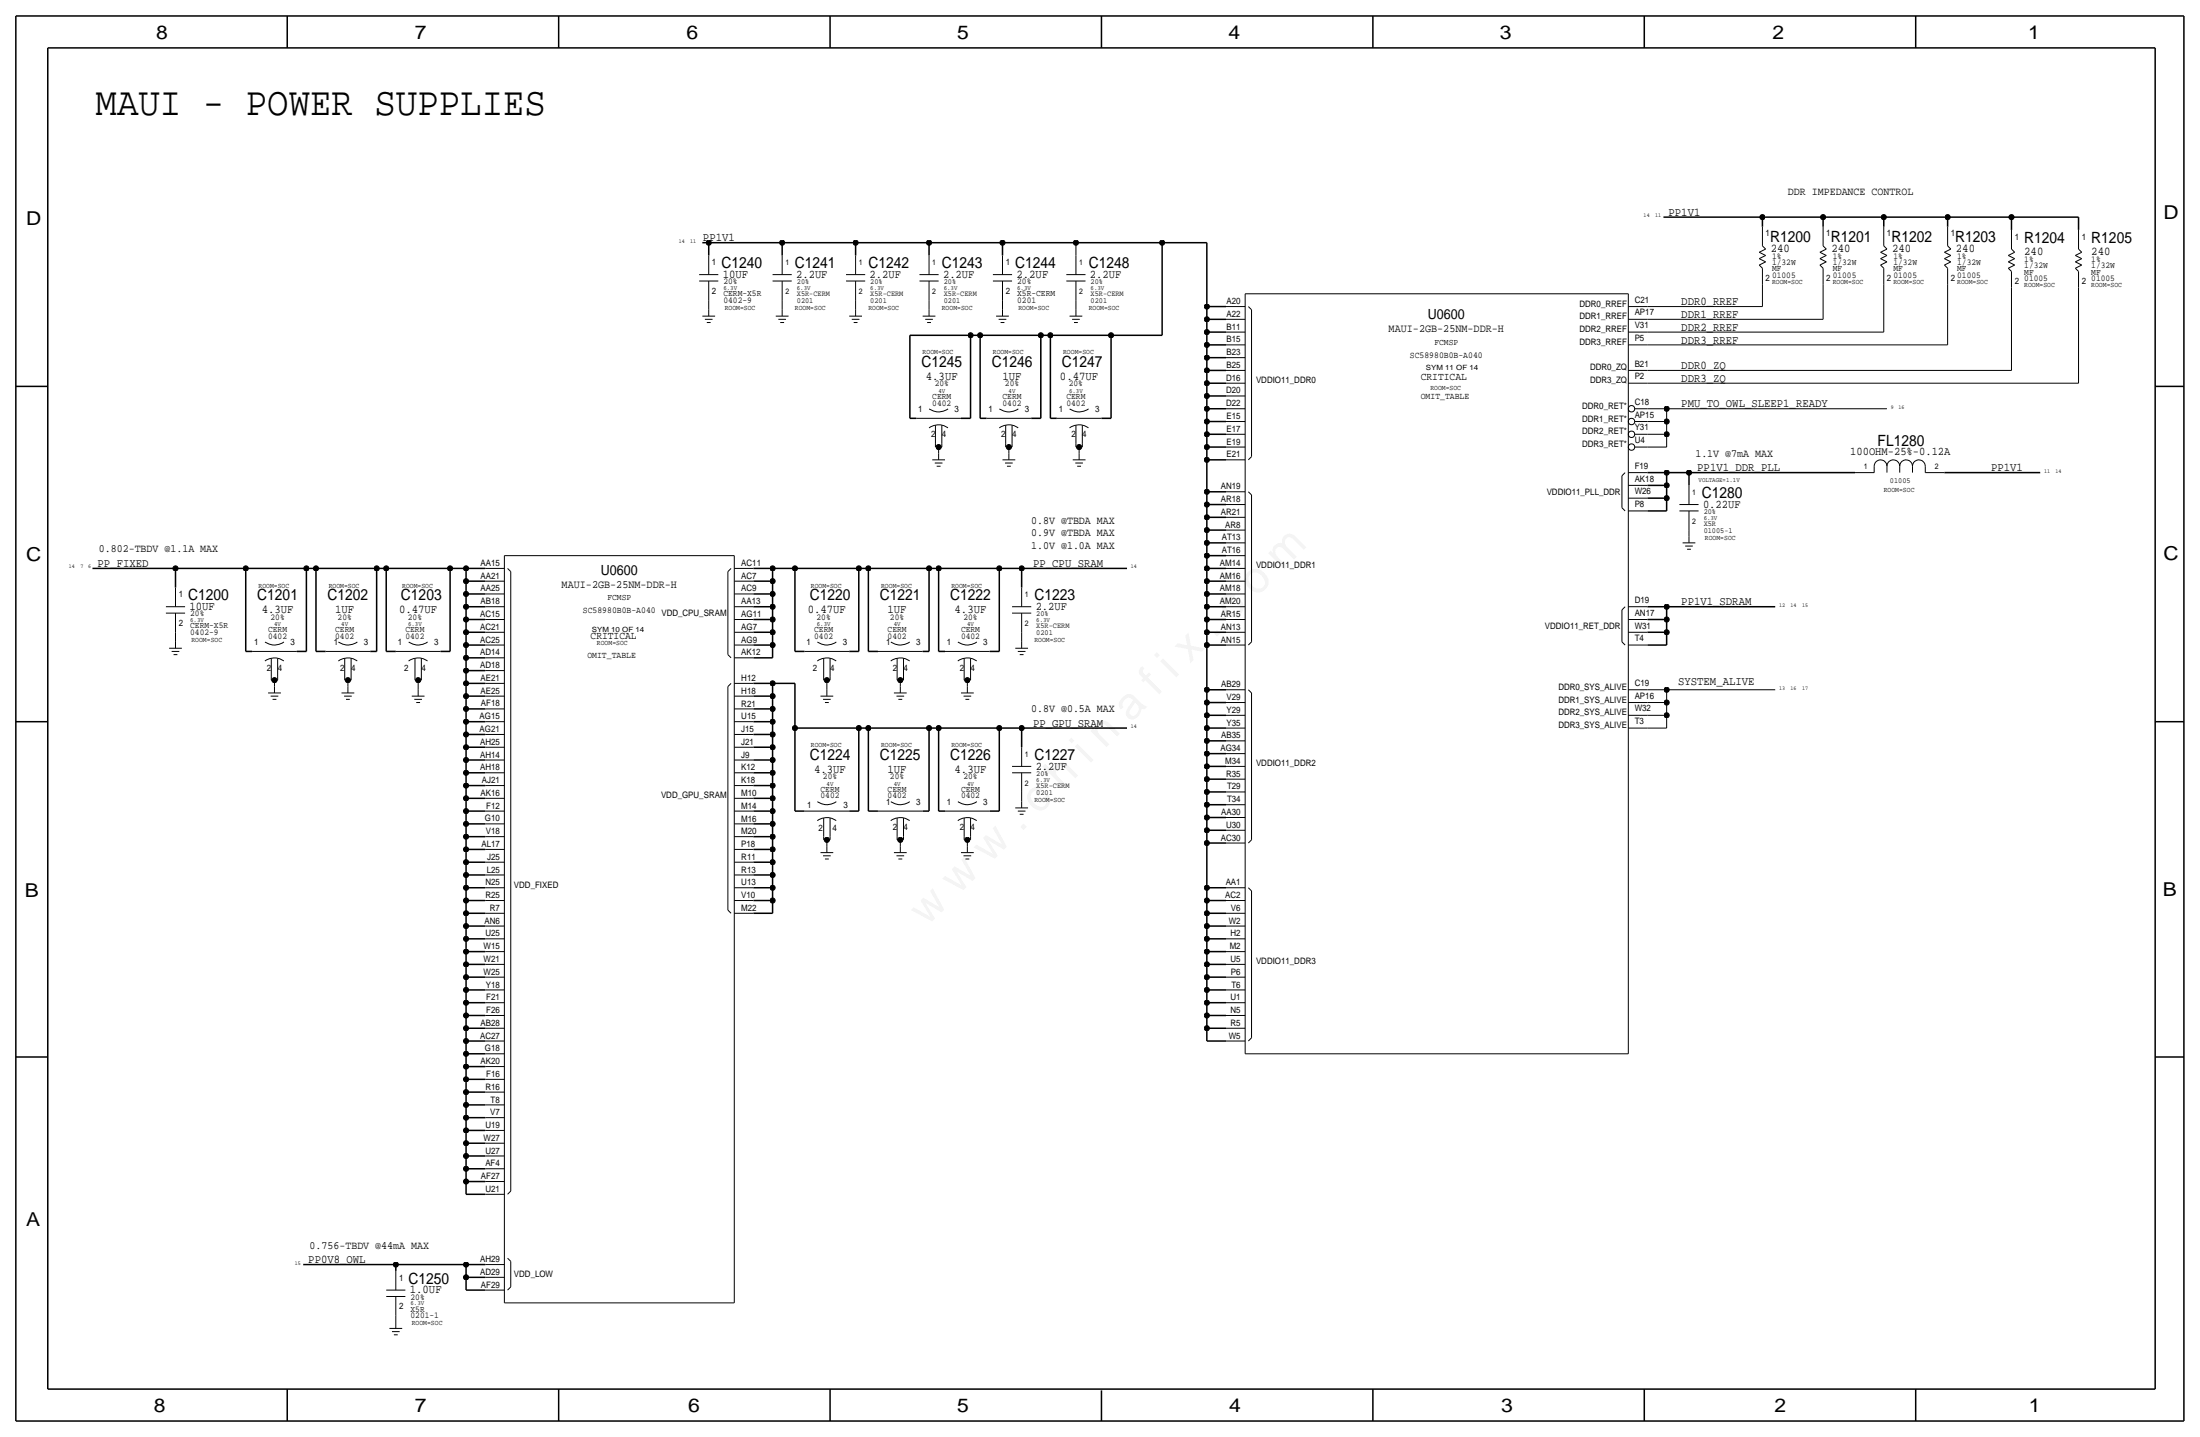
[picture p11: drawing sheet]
<svg xmlns="http://www.w3.org/2000/svg" width="875mm" height="572mm" viewBox="0 0 875 572" stroke-linecap="round" stroke-linejoin="round" font-family="sans-serif">
<g fill="none" stroke="#000" stroke-width=".4">
<path d="M427.9 96.5v5.1zM701 97.8l1.3 1.3zM701 90.2v7.6zM725.1 90.2v7.6zM725.1 97.8l1.3 1.3zM749.3 97.8l1.2 1.3zM749.3 90.2v7.6zM774.7 97.8l1.2 1.3zM774.7 90.2v7.6zM800.1 99.1l1.2 1.2zM800.1 91.4v7.7zM826.7 91.4v7.7z"/>
<path d="M826.7 99.1l1.3 1.2zM278.1 109.2h7.6zM278.1 111.8h7.6zM281.9 119.4v3.8zM281.9 101.6v7.6zM281.9 111.8v7.6zM307.3 111.8h7.6zM307.3 109.2h7.6zM311.1 119.4v3.8zM311.1 101.6v7.6zM311.1 111.8v7.6zM336.5 111.8h7.6z"/>
<path d="M336.5 109.2h7.6zM340.3 119.4v3.8zM340.3 101.6v7.6zM340.3 111.8v7.6zM365.7 111.8h7.6zM365.7 109.2h7.6zM369.5 119.4v3.8zM369.5 101.6v7.6zM369.5 111.8v7.6zM394.9 109.2h7.6zM394.9 111.8h7.6zM398.7 119.4v3.8z"/>
<path d="M398.7 101.6v7.6zM398.7 111.8v7.6zM424.1 111.8h7.7zM424.1 109.2h7.7zM427.9 119.4v3.8zM427.9 101.6v7.6zM427.9 111.8v7.6zM495.3 116.8h152.4zM495.3 116.8v302.3zM647.7 116.8v302.3zM699.7 105.4l1.3 1.3zM699.7 102.9l2.6 1.2z"/>
<path d="M699.7 100.3l2.6 1.3zM699.7 100.3l2.6-1.2zM699.7 105.4l2.6-1.3zM699.7 102.9l2.6-1.3zM701 113v8.9zM701 106.7v6.3zM723.9 100.3l2.5-1.2zM723.9 105.4l2.5-1.3zM723.9 102.9l2.5-1.3zM723.9 105.4l1.2 1.3zM723.9 102.9l2.5 1.2zM723.9 100.3l2.5 1.3z"/>
<path d="M725.1 113v14zM725.1 106.7v6.3zM748 100.3l2.5-1.2zM748 105.4l2.5-1.3zM748 102.9l2.5-1.3zM748 105.4l1.3 1.3zM748 102.9l2.5 1.2zM748 100.3l2.5 1.3zM749.3 113v19.1zM749.3 106.7v6.3zM773.4 100.3l2.5-1.2zM773.4 105.4l2.5-1.3z"/>
<path d="M773.4 102.9l2.5-1.3zM773.4 105.4l1.3 1.3zM773.4 102.9l2.5 1.2zM773.4 100.3l2.5 1.3zM774.7 113v24.2zM774.7 106.7v6.3zM798.8 101.6l2.5-1.3zM798.8 106.7l2.5-1.3zM798.8 104.1l2.5-1.2zM798.8 106.7l1.3 1.3zM798.8 104.1l2.5 1.3zM798.8 101.6l2.5 1.3z"/>
<path d="M800.1 114.3v33zM800.1 108v6.3zM825.5 101.6l2.5-1.3zM825.5 106.7l2.5-1.3zM825.5 104.1l2.5-1.2zM825.5 106.7l1.2 1.3zM825.5 104.1l2.5 1.3zM825.5 101.6l2.5 1.3zM826.7 114.3v38.1zM826.7 108v6.3zM279.3 125.7h5.1zM280.4 127h3z"/>
<path d="M281.1 128.3h1.6zM281.9 123.2v2.5zM308.6 125.7h5zM309.6 127h3zM310.3 128.3h1.6zM311.1 123.2v2.5zM337.8 125.7h5zM338.8 127h3zM339.5 128.3h1.6zM340.3 123.2v2.5zM367 125.7h5.1zM368 127h3z"/>
<path d="M368.8 128.3h1.5zM369.5 123.2v2.5zM396.2 125.7h5.1zM397.2 127h3.1zM398 128.3h1.5zM398.7 123.2v2.5zM425.4 125.7h5.1zM426.4 127h3.1zM427.2 128.3h1.5zM427.9 123.2v2.5zM487.6 137.2h7.7zM487.6 132.1h7.7z"/>
<path d="M487.6 121.9h7.7zM487.6 127h7.7zM496.5 121.9l1.3 1.3zM497.8 123.2v58.4zM647.7 121.9h7.6zM647.7 137.2h7.6zM647.7 132.1h7.6zM647.7 127h7.6zM655.3 121.9h45.7zM655.3 127h69.8zM655.3 132.1h94zM655.3 137.2h119.4z"/>
<path d="M487.6 157.5h7.7zM487.6 147.3h7.7zM487.6 142.2h7.7zM487.6 152.4h7.7zM647.7 147.3h7.6zM647.7 152.4h7.6zM655.3 152.4h171.4zM655.3 147.3h144.8zM364.4 166.4h17.8zM369.5 170.2a6.4 6.4 0 0 1 7.5 0M369.6 162.6l.1 .1a6.4 6.4 0 0 0 7.4-.1M372.1 176.5v1.3z"/>
<path d="M372.1 177.8h1.2zM372.1 169.2v7.3zM373.3 177.8h1.3zM373.3 177.8v2.5zM374.6 176.5v1.3zM374.6 169.2v7.3zM392.4 166.4h17.8zM397.5 170.2a6.4 6.4 0 0 1 7.5 0M397.5 162.6l.1 .1a6.4 6.4 0 0 0 7.4-.1M400 177.8h1.3zM400 176.5v1.3zM400 169.2v7.3z"/>
<path d="M401.3 177.8h1.2zM401.3 177.8v2.5zM402.5 176.5v1.3zM402.5 169.2v7.3zM420.3 166.4h17.8zM425.4 170.2a6.4 6.4 0 0 1 7.5 0M425.4 162.6l.2 .1a6.4 6.4 0 0 0 7.4-.1M427.9 176.5v1.3zM427.9 177.8h1.3zM427.9 169.2v7.3zM429.2 177.8h1.3zM429.2 177.8v2.5z"/>
<path d="M430.5 176.5v1.3zM430.5 169.2v7.3zM487.6 167.6h7.7zM487.6 162.6h7.7zM487.6 177.8h7.7zM487.6 172.7h7.7zM650.2 177.8h5.1zM650.2 172.7h5.1zM650.2 167.6h5.1zM650.2 162.6h5.1zM655.3 162.6h7.6zM655.3 167.6h7.6z"/>
<path d="M655.3 172.7h7.6zM655.3 177.8h7.6zM662.9 162.6h87.6zM662.9 162.6v5zM662.9 167.6v5.1zM662.9 172.7v5.1zM370.8 182.9h5.1zM371.8 184.2h3.1zM372.6 185.4h1.5zM373.3 180.3v2.6zM398.7 182.9h5.1zM399.7 184.2h3.1z"/>
<path d="M400.5 185.4h1.5zM401.3 180.3v2.6zM426.7 182.9h5.1zM427.7 184.2h3zM428.4 185.4h1.6zM429.2 180.3v2.6zM487.6 195.6h7.7zM487.6 182.9h7.7zM496.5 195.6l1.3 1.3zM497.8 196.9v58.4zM497.8 181.6l-1.3 1.3zM645.1 189.2v12.7z"/>
<path d="M646.4 188l-1.3 1.2zM647.7 198.1h7.6zM647.7 188h7.6zM647.7 193h7.6zM671.8 193v7.7zM737.8 188h7.6zM745.4 185.4a2.54 2.54 0 0 1 2.6-2.5 2.54 2.54 0 0 1 2.5 2.5 2.54 2.54 0 0 1 2.6-2.5 2.54 2.54 0 0 1 2.5 2.5 2.54 2.54 0 0 1 2.5-2.5 2.54 2.54 0 0 1 2.6 2.5 2.54 2.54 0 0 1 2.5-2.5 2.54 2.54 0 0 1 2.6 2.5M745.4 185.4v2.6zM750.5 185.4v2.6zM755.6 185.4v2.6zM760.7 185.4v2.6zM765.8 185.4v2.6z"/>
<path d="M765.8 188h7.6zM487.6 200.7h7.7zM645.1 201.9l1.3 1.3zM647.7 203.2h7.6zM668 200.7h7.6zM668 203.2h7.6zM669.2 215.9h5.1zM670.3 217.2h3zM671 218.4h1.5zM671.8 210.8v2.6zM671.8 213.4v2.5zM671.8 203.2v7.6z"/>
<path d="M69.8 233.7v7.6zM193 226.1h7.6zM193 231.1h7.6zM193 236.2h7.6zM200.6 221h91.4zM200.6 221v297.2zM201.9 226.1l1.2 1.2zM203.1 227.3v246.4zM289.5 227.3v33.1zM290.8 226.1l-1.3 1.2zM292 236.2h7.7zM292 226.1h7.7z"/>
<path d="M292 231.1h7.7zM292 221v297.2zM66 241.3h7.6zM66 243.8h7.6zM67.3 257.8h5zM68.3 259.1h3zM69.8 251.5v3.8zM69.8 255.3v2.5zM69.8 243.8v7.7zM100.3 259.1h17.8zM105.4 255.3l.1 .1a6.4 6.4 0 0 0 7.4-.1M129.5 259.1h17.8z"/>
<path d="M134.6 255.3l.1 .1a6.4 6.4 0 0 0 7.4-.1M157.4 259.1h17.8zM162.6 255.3l.1 .1a6.4 6.4 0 0 0 7.4-.1M193 241.3h7.6zM193 246.4h7.6zM193 251.5h7.6zM193 256.5h7.6zM292 251.5h7.7zM292 256.5h7.7zM292 246.4h7.7zM292 241.3h7.7zM320 259.1h17.8z"/>
<path d="M325.1 255.3l.1 .1a6.4 6.4 0 0 0 7.4-.1M349.2 259.1h17.8zM354.3 255.3l.1 .1a6.4 6.4 0 0 0 7.4-.1M645.1 242.6l1.3-1.3zM645.1 255.3l1.3 1.2zM645.1 242.6v12.7zM647.7 241.3h7.6zM647.7 256.5h7.6zM647.7 246.4h7.6zM647.7 251.5h7.6zM69 260.4h1.6zM105.4 262.9a6.4 6.4 0 0 1 7.5 0"/>
<path d="M106.6 275.6h5.1zM107.6 276.9h3.1zM107.9 269.2v1.3zM107.9 270.5h1.3zM107.9 261.9v7.3zM108.4 278.1h1.5zM109.2 270.5h1.2zM109.2 270.5v2.5zM109.2 273.1v2.5zM110.4 269.2v1.3zM110.4 261.9v7.3zM134.6 262.9a6.4 6.4 0 0 1 7.5 0"/>
<path d="M135.8 275.6h5.1zM136.9 276.9h3zM137.1 269.2v1.3zM137.1 261.9v7.3zM137.1 270.5h1.3zM137.6 278.1h1.5zM138.4 270.5h1.2zM138.4 270.5v2.5zM138.4 273.1v2.5zM139.6 269.2v1.3zM139.6 261.9v7.3zM162.5 262.9a6.4 6.4 0 0 1 7.5 0"/>
<path d="M163.8 276.9h5.1zM164.8 278.1h3zM165 269.2v1.3zM165 261.9v7.3zM165 270.5h1.3zM165.6 279.4h1.5zM166.3 270.5h1.3zM166.3 270.5v3.8zM166.3 274.3v2.6zM167.6 269.2v1.3zM167.6 261.9v7.3zM193 266.7h7.6z"/>
<path d="M193 271.8h7.6zM193 261.6h7.6zM193 276.9h7.6zM289.5 273.1v88.8zM289.5 260.4l1.3 1.2zM290.8 271.8l-1.3 1.3zM292 276.9h7.7zM292 261.6h7.7zM292 271.8h7.7zM325.1 262.9a6.4 6.4 0 0 1 7.5 0M326.3 276.9h5.1zM327.4 278.1h3z"/>
<path d="M327.6 270.5h1.3zM327.6 269.2v1.3zM327.6 261.9v7.3zM328.1 279.4h1.5zM328.9 270.5h1.2zM328.9 270.5v3.8zM328.9 274.3v2.6zM330.1 269.2v1.3zM330.1 261.9v7.3zM354.3 262.9a6.4 6.4 0 0 1 7.5 0M355.6 275.6h5zM497.8 275.6v58.4z"/>
<path d="M647.7 279.4h7.6zM647.7 274.3h7.6zM655.3 279.4h7.6zM655.3 274.3h7.6zM662.9 274.3h43.2zM662.9 274.3v5.1zM662.9 279.4v5.1zM193 297.2h7.6zM193 287h7.6zM193 292.1h7.6zM193 281.9h7.6zM292 297.2h7.7z"/>
<path d="M292 292.1h7.7zM292 287h7.7zM292 281.9h7.7zM647.7 289.6h7.6zM647.7 284.5h7.6zM655.3 284.5h7.6zM655.3 289.6h7.6zM662.9 284.5v5.1zM193 317.5h7.6zM193 312.4h7.6zM193 302.3h7.6zM193 307.3h7.6z"/>
<path d="M292 317.5h7.7zM292 312.4h7.7zM292 307.3h7.7zM292 302.3h7.7zM325.1 318.8l.1 .1a6.4 6.4 0 0 0 7.4-.1M354.3 318.8l.1 .1a6.4 6.4 0 0 0 7.4-.1M193 322.6h7.6zM193 337.8h7.6zM193 332.7h7.6zM193 327.7h7.6zM292 337.8h7.7zM292 332.7h7.7z"/>
<path d="M292 327.7h7.7zM292 322.6h7.7zM320 322.6h17.8zM325.1 326.4a6.4 6.4 0 0 1 7.5 0M326.3 339.1h5.1zM327.6 334h1.3zM327.6 332.7v1.3zM327.6 325.4v7.3zM328.9 334h1.2zM328.9 334v2.5zM328.9 336.6v2.5zM330.1 332.7v1.3z"/>
<path d="M330.1 325.4v7.3zM349.2 322.6h17.8zM354.3 326.4a6.4 6.4 0 0 1 7.5 0M355.6 339.1h5zM193 358.1h7.6zM193 353.1h7.6zM193 348h7.6zM193 342.9h7.6zM292 358.1h7.7zM292 353.1h7.7zM292 348h7.7zM292 342.9h7.7z"/>
<path d="M327.4 340.4h3zM328.1 341.6h1.5zM497.8 354.3v58.5zM193 368.3h7.6zM193 373.4h7.6zM193 363.2h7.6zM193 378.5h7.6zM289.5 362l1.3 1.2zM292 363.2h7.7zM487.6 378.5h7.7zM193 383.5h7.6zM193 388.6h7.6z"/>
<path d="M193 393.7h7.6zM193 398.8h7.6zM487.6 398.8h7.7zM487.6 393.7h7.7zM487.6 388.6h7.7zM487.6 383.5h7.7zM193 419.1h7.6zM193 414h7.6zM193 408.9h7.6zM193 403.9h7.6zM487.6 414h7.7zM487.6 408.9h7.7z"/>
<path d="M487.6 403.9h7.7zM495.3 419.1h152.4zM497.8 412.8l-1.3 1.2zM193 424.2h7.6zM193 429.3h7.6zM193 439.4h7.6zM193 434.3h7.6zM193 449.6h7.6zM193 444.5h7.6zM193 454.7h7.6zM193 459.7h7.6zM193 464.8h7.6z"/>
<path d="M193 469.9h7.6zM193 475h7.6zM203.1 473.7l-1.2 1.3zM153.6 513.1h7.6zM153.6 515.6h7.6zM157.4 505.5v7.6zM157.4 515.6v7.6zM193 508h7.6zM193 502.9h7.6zM193 513.1h7.6zM200.6 518.2h91.4zM201.9 500.4l1.2 1.2z"/>
<path d="M203.1 501.6v10.2zM203.1 511.8l-1.2 1.3zM154.9 528.3h5.1zM155.9 529.6h3.1zM156.7 530.9h1.5zM157.4 523.2v2.6zM157.4 525.8v2.5z"/>
<circle cx="648.9" cy="177.8" r="1.28"/>
<circle cx="648.9" cy="172.7" r="1.28"/>
<circle cx="648.9" cy="167.7" r="1.28"/>
<circle cx="648.9" cy="162.6" r="1.28"/>
</g>
<g fill="none" stroke="#000" stroke-width=".6" stroke-linecap="butt">
<path d="M6.3 6.4v558.7zM6.3 6.4h862.3zM19 19.1v533.4zM19 19.1h838.2zM114.2 6.4v12.7zM222.2 6.4v12.7zM330.1 6.4v12.7zM438.1 6.4v12.7zM546.1 6.4v12.7zM654 6.4v12.7zM762 6.4v12.7zM857.2 19.1v533.4z"/>
<path d="M868.6 6.4v558.7zM279.3 96.5h2.6zM281.9 96.5h29.2zM281.9 96.5v5.1zM311.1 96.5h29.2zM311.1 96.5v5.1zM340.3 96.5v5.1zM340.3 96.5h29.2zM369.5 96.5v5.1zM369.5 96.5h29.2zM398.7 96.5v5.1zM398.7 96.5h29.2z"/>
<path d="M427.9 96.5h34.3zM462.2 96.5v36.9zM462.2 96.5h17.8zM480 96.5v25.4zM661.6 86.4h39.4zM701 86.4h24.1zM701 86.4v3.8zM725.1 86.4h24.2zM725.1 86.4v3.8zM749.3 86.4h25.4zM749.3 86.4v3.8zM774.7 86.4h25.4z"/>
<path d="M774.7 86.4v3.8zM800.1 86.4h26.6zM800.1 86.4v5zM826.7 86.4v5zM361.9 133.4v33zM361.9 133.4h24.1zM386 133.3v33.1zM386 133.4h3.8zM389.8 133.4h24.2zM389.8 133.4v33zM414 133.3v33.1zM414 133.4h3.8z"/>
<path d="M417.8 133.4v33zM417.8 133.4h24.1zM441.9 133.4h20.3zM441.9 133.4v33zM480 121.9h7.6zM480 127h7.6zM480 132.1h7.6zM480 137.2h7.6zM480 121.9v5.1zM480 127v5.1zM480 132.1v5.1zM480 137.2v5z"/>
<path d="M6.3 153.7h12.7zM480 142.2h7.6zM480 147.3h7.6zM480 152.4h7.6zM480 157.5h7.6zM480 142.2v5.1zM480 147.3v5.1zM480 152.4v5.1zM480 157.5v5.1zM857.2 153.7h11.4zM361.9 166.4h2.5zM382.2 166.4h3.8z"/>
<path d="M389.8 166.4h2.6zM410.2 166.4h3.8zM417.8 166.4h2.5zM438.1 166.4h3.8zM480 167.6h7.6zM480 172.7h7.6zM480 177.8h7.6zM480 162.6h7.6zM480 162.6v5zM480 167.6v5.1zM480 172.7v5.1zM480 177.8v5.1z"/>
<path d="M480 182.9h7.6zM480 195.6h7.6zM480 182.9v12.7zM480 195.6v5.1zM655.3 193h7.6zM655.3 198.1h7.6zM655.3 188h7.6zM662.9 188h8.9zM662.9 188v5zM662.9 193v5.1zM662.9 198.1v5.1zM671.8 188h66z"/>
<path d="M671.8 188v5zM773.4 188h38.1zM480 200.7h7.6zM480 200.7v5zM655.3 203.2h7.6zM36.8 226.1h33zM69.8 226.1v7.6zM69.8 226.1h27.9zM97.7 226.1h24.2zM97.7 226.1v33zM121.9 226.1v33zM121.9 226.1h3.8z"/>
<path d="M125.7 226.1h24.1zM125.7 226.1v33zM149.8 226.1h3.8zM149.8 226.1v33zM153.6 226.1h25.4zM153.6 226.1v33zM179 226.1h6.4zM179 226.1v33zM185.4 226.1v5zM185.4 231.1v5.1zM185.4 236.2v5.1zM185.4 226.1h7.6z"/>
<path d="M185.4 231.1h7.6zM185.4 236.2h7.6zM299.7 226.1h7.6zM299.7 231.1h7.6zM299.7 236.2h7.6zM307.3 226.1h8.9zM307.3 226.1v5zM307.3 231.1v5.1zM307.3 236.2v5.1zM316.2 226.1h25.4zM316.2 226.1v33zM341.6 226.1h3.8z"/>
<path d="M341.6 226.1v33zM345.4 226.1h24.1zM345.4 226.1v33zM369.5 226.1v33zM373.3 226.1v33zM397.5 226.1v33zM406.4 226.1h41.9zM97.7 259.1h2.6zM118.1 259.1h3.8zM125.7 259.1h3.8zM147.3 259.1h2.5zM153.6 259.1h3.8z"/>
<path d="M175.2 259.1h3.8zM185.4 241.3v5.1zM185.4 246.4v5.1zM185.4 251.5v5zM185.4 256.5v5.1zM185.4 241.3h7.6zM185.4 246.4h7.6zM185.4 251.5h7.6zM185.4 256.5h7.6zM299.7 241.3h7.6zM299.7 246.4h7.6zM299.7 251.5h7.6z"/>
<path d="M299.7 256.5h7.6zM307.3 241.3v5.1zM307.3 246.4v5.1zM307.3 251.5v5zM307.3 256.5v5.1zM316.2 259.1h3.8zM337.8 259.1h3.8zM345.4 259.1h3.8zM655.3 241.3h7.6zM655.3 246.4h7.6zM655.3 251.5h7.6zM655.3 256.5h7.6z"/>
<path d="M662.9 241.3h43.2zM662.9 241.3v5.1zM662.9 246.4v5.1zM662.9 251.5v5zM185.4 261.6v5.1zM185.4 266.7v5.1zM185.4 271.8v5.1zM185.4 276.9v5zM185.4 261.6h7.6zM185.4 266.7h7.6zM185.4 271.8h7.6zM185.4 276.9h7.6z"/>
<path d="M299.7 276.9h7.6zM299.7 271.8h7.6zM299.7 261.6h7.6zM307.3 271.8h8.9zM307.3 276.9v5zM307.3 271.8v5.1zM316.2 271.8v17.8zM6.3 287h12.7zM185.4 281.9v5.1zM185.4 287v5.1zM185.4 292.1v5.1zM185.4 297.2v5.1z"/>
<path d="M185.4 281.9h7.6zM185.4 287h7.6zM185.4 292.1h7.6zM185.4 297.2h7.6zM299.7 297.2h7.6zM299.7 292.1h7.6zM299.7 287h7.6zM299.7 281.9h7.6zM307.3 297.2v5.1zM307.3 292.1v5.1zM307.3 287v5.1zM307.3 281.9v5.1z"/>
<path d="M316.2 289.6h25.4zM316.2 289.6v33zM341.6 289.6h3.8zM341.6 289.6v33zM345.4 289.6h24.1zM345.4 289.6v33zM369.5 289.6v33zM373.3 289.6v33zM397.5 289.6v33zM406.4 289.6h41.9zM857.2 287h11.4zM185.4 302.3v5z"/>
<path d="M185.4 307.3v5.1zM185.4 312.4v5.1zM185.4 317.5v5.1zM185.4 302.3h7.6zM185.4 307.3h7.6zM185.4 312.4h7.6zM185.4 317.5h7.6zM299.7 317.5h7.6zM299.7 312.4h7.6zM299.7 307.3h7.6zM299.7 302.3h7.6zM307.3 317.5v5.1z"/>
<path d="M307.3 312.4v5.1zM307.3 307.3v5.1zM307.3 302.3v5zM185.4 322.6v5.1zM185.4 327.7v5zM185.4 332.7v5.1zM185.4 337.8v5.1zM185.4 322.6h7.6zM185.4 327.7h7.6zM185.4 332.7h7.6zM185.4 337.8h7.6zM299.7 337.8h7.6z"/>
<path d="M299.7 332.7h7.6zM299.7 327.7h7.6zM299.7 322.6h7.6zM307.3 337.8v5.1zM307.3 332.7v5.1zM307.3 327.7v5zM307.3 322.6v5.1zM316.2 322.6h3.8zM337.8 322.6h3.8zM345.4 322.6h3.8zM185.4 342.9v5.1zM185.4 348v5.1z"/>
<path d="M185.4 353.1v5zM185.4 358.1v5.1zM185.4 342.9h7.6zM185.4 348h7.6zM185.4 353.1h7.6zM185.4 358.1h7.6zM299.7 358.1h7.6zM299.7 353.1h7.6zM299.7 348h7.6zM299.7 342.9h7.6zM307.3 358.1v5.1zM307.3 353.1v5z"/>
<path d="M307.3 348v5.1zM307.3 342.9v5.1zM185.4 363.2v5.1zM185.4 368.3v5.1zM185.4 373.4v5.1zM185.4 378.5v5zM185.4 363.2h7.6zM185.4 368.3h7.6zM185.4 373.4h7.6zM185.4 378.5h7.6zM299.7 363.2h7.6zM480 378.5h7.6z"/>
<path d="M480 373.4v5.1zM480 378.5v5zM185.4 383.5v5.1zM185.4 388.6v5.1zM185.4 393.7v5.1zM185.4 398.8v5.1zM185.4 383.5h7.6zM185.4 388.6h7.6zM185.4 393.7h7.6zM185.4 398.8h7.6zM480 383.5h7.6zM480 388.6h7.6z"/>
<path d="M480 393.7h7.6zM480 398.8h7.6zM480 383.5v5.1zM480 388.6v5.1zM480 393.7v5.1zM480 398.8v5.1zM185.4 403.9v5zM185.4 408.9v5.1zM185.4 414v5.1zM185.4 419.1v5.1zM185.4 403.9h7.6zM185.4 408.9h7.6z"/>
<path d="M185.4 414h7.6zM185.4 419.1h7.6zM480 403.9h7.6zM480 408.9h7.6zM480 414h7.6zM480 403.9v5zM480 408.9v5.1zM6.3 420.4h12.7zM185.4 424.2v5.1zM185.4 429.3v5zM185.4 434.3v5.1zM185.4 439.4v5.1z"/>
<path d="M185.4 424.2h7.6zM185.4 429.3h7.6zM185.4 434.3h7.6zM185.4 439.4h7.6zM857.2 420.4h11.4zM185.4 444.5v5.1zM185.4 449.6h7.6zM185.4 449.6v5.1zM185.4 454.7h7.6zM185.4 454.7v5zM185.4 459.7h7.6zM185.4 459.7v5.1z"/>
<path d="M185.4 444.5h7.6zM185.4 464.8h7.6zM185.4 464.8v5.1zM185.4 469.9h7.6zM185.4 469.9v5.1zM185.4 475h7.6zM120.6 502.9h36.8zM157.4 502.9h28zM157.4 502.9v2.6zM185.4 502.9v5.1zM185.4 508v5.1zM185.4 513.1h7.6z"/>
<path d="M185.4 502.9h7.6zM185.4 508h7.6zM19 552.5h838.2zM114.2 552.4v12.7zM222.2 552.5v12.7zM330.1 552.5v12.7zM438.1 553v12.1zM546.1 552.5v12.7zM654 552.5v12.7zM762 552.5v12.7zM6.3 565.1h862.3z"/>
</g>
<g fill="#000" stroke="#000" stroke-width=".4">
<circle cx="281.9" cy="96.5" r="1.02"/>
<circle cx="311.1" cy="96.5" r="1.02"/>
<circle cx="340.3" cy="96.5" r="1.02"/>
<circle cx="369.5" cy="96.5" r="1.02"/>
<circle cx="398.7" cy="96.5" r="1.02"/>
<circle cx="427.9" cy="96.5" r="1.02"/>
<circle cx="462.2" cy="96.5" r="1.02"/>
<circle cx="701" cy="86.4" r="1.02"/>
<circle cx="725.1" cy="86.4" r="1.02"/>
<circle cx="749.3" cy="86.4" r="1.02"/>
<circle cx="774.7" cy="86.4" r="1.02"/>
<circle cx="800.1" cy="86.4" r="1.02"/>
<circle cx="386" cy="133.3" r="1.02"/>
<circle cx="389.8" cy="133.3" r="1.02"/>
<circle cx="414" cy="133.3" r="1.02"/>
<circle cx="417.8" cy="133.3" r="1.02"/>
<circle cx="441.9" cy="133.3" r="1.02"/>
<circle cx="480" cy="121.9" r="1.02"/>
<circle cx="480" cy="127" r="1.02"/>
<circle cx="480" cy="132.1" r="1.02"/>
<circle cx="480" cy="137.2" r="1.02"/>
<circle cx="480" cy="147.3" r="1.02"/>
<circle cx="480" cy="152.4" r="1.02"/>
<circle cx="480" cy="157.5" r="1.02"/>
<circle cx="480" cy="142.2" r="1.02"/>
<circle cx="373.3" cy="177.8" r="1.02"/>
<circle cx="401.3" cy="177.8" r="1.02"/>
<circle cx="429.2" cy="177.8" r="1.02"/>
<circle cx="480" cy="177.8" r="1.02"/>
<circle cx="480" cy="162.6" r="1.02"/>
<circle cx="480" cy="167.6" r="1.02"/>
<circle cx="480" cy="172.7" r="1.02"/>
<circle cx="662.9" cy="162.6" r="1.02"/>
<circle cx="662.9" cy="167.6" r="1.02"/>
<circle cx="662.9" cy="172.7" r="1.02"/>
<circle cx="480" cy="182.9" r="1.02"/>
<circle cx="480" cy="195.6" r="1.02"/>
<circle cx="662.9" cy="198.1" r="1.02"/>
<circle cx="662.9" cy="188" r="1.02"/>
<circle cx="662.9" cy="193" r="1.02"/>
<circle cx="671.8" cy="188" r="1.02"/>
<circle cx="480" cy="200.7" r="1.02"/>
<circle cx="480" cy="205.7" r="1.02"/>
<circle cx="69.8" cy="226.1" r="1.02"/>
<circle cx="97.7" cy="226.1" r="1.02"/>
<circle cx="121.9" cy="226.1" r="1.02"/>
<circle cx="125.7" cy="226.1" r="1.02"/>
<circle cx="149.8" cy="226.1" r="1.02"/>
<circle cx="153.6" cy="226.1" r="1.02"/>
<circle cx="179" cy="226.1" r="1.02"/>
<circle cx="185.4" cy="231.1" r="1.02"/>
<circle cx="185.4" cy="236.2" r="1.02"/>
<circle cx="185.4" cy="226.1" r="1.02"/>
<circle cx="307.3" cy="231.1" r="1.02"/>
<circle cx="307.3" cy="226.1" r="1.02"/>
<circle cx="307.3" cy="236.2" r="1.02"/>
<circle cx="316.2" cy="226.1" r="1.02"/>
<circle cx="341.6" cy="226.1" r="1.02"/>
<circle cx="345.4" cy="226.1" r="1.02"/>
<circle cx="185.4" cy="251.5" r="1.02"/>
<circle cx="185.4" cy="256.5" r="1.02"/>
<circle cx="185.4" cy="241.3" r="1.02"/>
<circle cx="185.4" cy="246.4" r="1.02"/>
<circle cx="307.3" cy="241.3" r="1.02"/>
<circle cx="307.3" cy="251.5" r="1.02"/>
<circle cx="307.3" cy="246.4" r="1.02"/>
<circle cx="307.3" cy="256.5" r="1.02"/>
<circle cx="662.9" cy="246.4" r="1.02"/>
<circle cx="662.9" cy="241.3" r="1.02"/>
<circle cx="662.9" cy="251.5" r="1.02"/>
<circle cx="109.2" cy="270.5" r="1.02"/>
<circle cx="138.4" cy="270.5" r="1.02"/>
<circle cx="166.3" cy="270.5" r="1.02"/>
<circle cx="185.4" cy="271.8" r="1.02"/>
<circle cx="185.4" cy="276.9" r="1.02"/>
<circle cx="185.4" cy="266.7" r="1.02"/>
<circle cx="185.4" cy="261.6" r="1.02"/>
<circle cx="307.3" cy="271.8" r="1.02"/>
<circle cx="307.3" cy="276.9" r="1.02"/>
<circle cx="328.9" cy="270.5" r="1.02"/>
<circle cx="662.9" cy="279.4" r="1.02"/>
<circle cx="662.9" cy="274.3" r="1.02"/>
<circle cx="185.4" cy="297.2" r="1.02"/>
<circle cx="185.4" cy="281.9" r="1.02"/>
<circle cx="185.4" cy="287" r="1.02"/>
<circle cx="185.4" cy="292.1" r="1.02"/>
<circle cx="307.3" cy="292.1" r="1.02"/>
<circle cx="307.3" cy="287" r="1.02"/>
<circle cx="307.3" cy="297.2" r="1.02"/>
<circle cx="307.3" cy="281.9" r="1.02"/>
<circle cx="316.2" cy="289.6" r="1.02"/>
<circle cx="341.6" cy="289.6" r="1.02"/>
<circle cx="345.4" cy="289.6" r="1.02"/>
<circle cx="662.9" cy="284.5" r="1.02"/>
<circle cx="185.4" cy="312.4" r="1.02"/>
<circle cx="185.4" cy="307.3" r="1.02"/>
<circle cx="185.4" cy="317.5" r="1.02"/>
<circle cx="185.4" cy="302.3" r="1.02"/>
<circle cx="307.3" cy="302.3" r="1.02"/>
<circle cx="307.3" cy="307.3" r="1.02"/>
<circle cx="307.3" cy="312.4" r="1.02"/>
<circle cx="307.3" cy="317.5" r="1.02"/>
<circle cx="185.4" cy="327.7" r="1.02"/>
<circle cx="185.4" cy="337.8" r="1.02"/>
<circle cx="185.4" cy="332.7" r="1.02"/>
<circle cx="185.4" cy="322.6" r="1.02"/>
<circle cx="307.3" cy="332.7" r="1.02"/>
<circle cx="307.3" cy="327.7" r="1.02"/>
<circle cx="307.3" cy="322.6" r="1.02"/>
<circle cx="307.3" cy="337.8" r="1.02"/>
<circle cx="328.9" cy="334" r="1.02"/>
<circle cx="185.4" cy="353.1" r="1.02"/>
<circle cx="185.4" cy="348" r="1.02"/>
<circle cx="185.4" cy="342.9" r="1.02"/>
<circle cx="185.4" cy="358.1" r="1.02"/>
<circle cx="307.3" cy="353.1" r="1.02"/>
<circle cx="307.3" cy="358.1" r="1.02"/>
<circle cx="307.3" cy="348" r="1.02"/>
<circle cx="307.3" cy="342.9" r="1.02"/>
<circle cx="185.4" cy="368.3" r="1.02"/>
<circle cx="185.4" cy="363.2" r="1.02"/>
<circle cx="185.4" cy="373.4" r="1.02"/>
<circle cx="185.4" cy="378.5" r="1.02"/>
<circle cx="480" cy="378.5" r="1.02"/>
<circle cx="185.4" cy="388.6" r="1.02"/>
<circle cx="185.4" cy="393.7" r="1.02"/>
<circle cx="185.4" cy="383.5" r="1.02"/>
<circle cx="185.4" cy="398.8" r="1.02"/>
<circle cx="480" cy="383.5" r="1.02"/>
<circle cx="480" cy="388.6" r="1.02"/>
<circle cx="480" cy="393.7" r="1.02"/>
<circle cx="480" cy="398.8" r="1.02"/>
<circle cx="185.4" cy="403.9" r="1.02"/>
<circle cx="185.4" cy="419.1" r="1.02"/>
<circle cx="185.4" cy="408.9" r="1.02"/>
<circle cx="185.4" cy="414" r="1.02"/>
<circle cx="480" cy="408.9" r="1.02"/>
<circle cx="480" cy="403.9" r="1.02"/>
<circle cx="185.4" cy="439.4" r="1.02"/>
<circle cx="185.4" cy="424.2" r="1.02"/>
<circle cx="185.4" cy="434.3" r="1.02"/>
<circle cx="185.4" cy="429.3" r="1.02"/>
<circle cx="185.4" cy="459.7" r="1.02"/>
<circle cx="185.4" cy="444.5" r="1.02"/>
<circle cx="185.4" cy="454.7" r="1.02"/>
<circle cx="185.4" cy="449.6" r="1.02"/>
<circle cx="185.4" cy="469.9" r="1.02"/>
<circle cx="185.4" cy="464.8" r="1.02"/>
<circle cx="157.4" cy="502.9" r="1.02"/>
<circle cx="185.4" cy="508" r="1.02"/>
<circle cx="185.4" cy="502.9" r="1.02"/>
</g>
<text font-size="17.6" x="368.7" y="368.7" transform="rotate(-45 368.7 368.7)">w w w . c h i n a f i x . c o m</text>
<text font-size="15.9" x="38" y="45.7">MAUI - POWER SUPPLIES</text>
<g font-size="7.6">
<text x="62.2" y="15.5">8</text>
<text x="165.1" y="15.5">7</text>
<text x="273" y="15.5">6</text>
<text x="380.7" y="15.5">5</text>
<text x="488.6" y="15.5">4</text>
<text x="596.6" y="15.5">3</text>
<text x="705.1" y="15.5">2</text>
<text x="806.7" y="15.5">1</text>
<text x="10.4" y="89.4">D</text>
<text x="860.5" y="87.1">D</text>
<text x="10.4" y="223.3">C</text>
<text x="860.5" y="222.8">C</text>
<text x="9.8" y="356.6">B</text>
<text x="860.3" y="356.4">B</text>
<text x="10.4" y="487.4">A</text>
<text x="61.2" y="561.6">8</text>
<text x="165" y="561.6">7</text>
<text x="273.8" y="561.6">6</text>
<text x="380.7" y="561.6">5</text>
<text x="488.9" y="561.6">4</text>
<text x="597.1" y="561.6">3</text>
<text x="705.8" y="561.6">2</text>
<text x="806.9" y="561.6">1</text>
</g>
<g font-size="6.2">
<text x="704" y="96.3">R1200</text>
<text x="728.2" y="96.3">R1201</text>
<text x="752.3" y="96.3">R1202</text>
<text x="777.7" y="96.3">R1203</text>
<text x="805.1" y="96.5">R1204</text>
<text x="831.8" y="96.5">R1205</text>
<text x="287" y="106.7">C1240</text>
<text x="316.2" y="106.7">C1241</text>
<text x="345.4" y="106.7">C1242</text>
<text x="374.6" y="106.7">C1243</text>
<text x="403.8" y="106.7">C1244</text>
<text x="433" y="106.7">C1248</text>
<text x="366.5" y="146.1">C1245</text>
<text x="394.4" y="146.1">C1246</text>
<text x="422.4" y="146.1">C1247</text>
<text x="746.8" y="177.5">FL1280</text>
<text x="676.9" y="198.1">C1280</text>
<text x="74.9" y="238.8">C1200</text>
<text x="102.3" y="238.8">C1201</text>
<text x="130.3" y="238.8">C1202</text>
<text x="159.5" y="238.8">C1203</text>
<text x="322" y="238.8">C1220</text>
<text x="350" y="238.8">C1221</text>
<text x="377.9" y="238.8">C1222</text>
<text x="411.4" y="238.8">C1223</text>
<text x="322" y="302.3">C1224</text>
<text x="350" y="302.3">C1225</text>
<text x="377.9" y="302.3">C1226</text>
<text x="411.4" y="302.3">C1227</text>
<text x="162.5" y="510.5">C1250</text>
</g>
<g font-size="5.6">
<text x="568" y="127">U0600</text>
<text x="239" y="228.6">U0600</text>
</g>
<g font-size="4.7">
<text x="663.7" y="85.9">PP1V1</text>
<text x="279.6" y="96">PP1V1</text>
<text x="704.3" y="100.1">240</text>
<text x="728.4" y="100.1">240</text>
<text x="752.6" y="100.1">240</text>
<text x="778" y="100.1">240</text>
<text x="805.1" y="101.6">240</text>
<text x="831.8" y="101.6">240</text>
<text x="287.5" y="110.5">10UF</text>
<text x="316.7" y="110.5">2.2UF</text>
<text x="345.9" y="110.5">2.2UF</text>
<text x="375.1" y="110.5">2.2UF</text>
<text x="404.3" y="110.5">2.2UF</text>
<text x="433.5" y="110.5">2.2UF</text>
<text x="668.7" y="121.4">DDR0_RREF</text>
<text x="668.7" y="131.6">DDR2_RREF</text>
<text x="668.7" y="126.5">DDR1_RREF</text>
<text x="668.7" y="136.7">DDR3_RREF</text>
<text x="668.7" y="146.8">DDR0_ZQ</text>
<text x="368.3" y="151.1">4.3UF</text>
<text x="398.7" y="151.1">1UF</text>
<text x="421.6" y="151.1">0.47UF</text>
<text x="668.7" y="151.9">DDR3_ZQ</text>
<text x="668.7" y="162.1">PMU_TO_OWL_SLEEP1_READY</text>
<text x="735.9" y="181.1">100OHM-25%-0.12A</text>
<text x="675.1" y="187.5">PP1V1_DDR_PLL</text>
<text x="791.9" y="187.5">PP1V1</text>
<text x="677.4" y="201.9">0.22UF</text>
<text x="38.8" y="225.6">PP_FIXED</text>
<text x="410.9" y="225.6">PP_CPU_SRAM</text>
<text x="75.4" y="242.6">10UF</text>
<text x="104.1" y="243.8">4.3UF</text>
<text x="133.3" y="243.8">1UF</text>
<text x="158.7" y="243.8">0.47UF</text>
<text x="321.3" y="243.8">0.47UF</text>
<text x="353" y="243.8">1UF</text>
<text x="379.7" y="243.8">4.3UF</text>
<text x="411.9" y="242.6">2.2UF</text>
<text x="668.7" y="240.8">PP1V1_SDRAM</text>
<text x="667.5" y="272.5">SYSTEM_ALIVE</text>
<text x="410.9" y="289.1">PP_GPU_SRAM</text>
<text x="323.8" y="307.3">4.3UF</text>
<text x="353" y="307.3">1UF</text>
<text x="379.7" y="307.3">4.3UF</text>
<text x="411.9" y="306.1">2.2UF</text>
<text x="122.6" y="502.4">PP0V8_OWL</text>
<text x="163" y="514.4">1.0UF</text>
</g>
<g font-size="4.5">
<text x="552.3" y="132.1">MAUI-2GB-25NM-DDR-H</text>
<text x="223.4" y="233.7">MAUI-2GB-25NM-DDR-H</text>
</g>
<g font-size="4.4">
<text x="711.2" y="77.5">DDR IMPEDANCE CONTROL</text>
<text x="674.3" y="181.6">1.1V @7mA MAX</text>
<text x="410.2" y="208.3">0.8V @TBDA MAX</text>
<text x="410.2" y="213.4">0.9V @TBDA MAX</text>
<text x="39.3" y="219.7">0.802-TBDV @1.1A MAX</text>
<text x="410.2" y="218.4">1.0V @1.0A MAX</text>
<text x="410.2" y="283.2">0.8V @0.5A MAX</text>
<text x="123.1" y="496.6">0.756-TBDV @44mA MAX</text>
</g>
<g font-size="4.3">
<text x="565.1" y="151.1">CRITICAL</text>
<text x="234.9" y="254">CRITICAL</text>
</g>
<g font-size="3.6">
<text x="560.8" y="142.2">SC58980B0B-A040</text>
<text x="565.1" y="158.7">OMIT_TABLE</text>
<text x="231.8" y="243.8">SC58980B0B-A040</text>
<text x="233.6" y="261.6">OMIT_TABLE</text>
</g>
<g font-size="3.5">
<text x="702.3" y="94">1</text>
<text x="726.4" y="94">1</text>
<text x="750.5" y="94">1</text>
<text x="775.9" y="94">1</text>
<text x="801.3" y="95.3">1</text>
<text x="828" y="95.3">1</text>
<text x="283.2" y="105.4">1</text>
<text x="400" y="105.4">1</text>
<text x="704.8" y="108">MF</text>
<text x="704.8" y="102.9">1%</text>
<text x="704.8" y="105.4">1/32W</text>
<text x="728.9" y="108">MF</text>
<text x="728.9" y="105.4">1/32W</text>
<text x="728.9" y="102.9">1%</text>
<text x="753.1" y="105.4">1/32W</text>
<text x="753.1" y="102.9">1%</text>
<text x="753.1" y="108">MF</text>
<text x="778.5" y="108">MF</text>
<text x="778.5" y="102.9">1%</text>
<text x="778.5" y="105.4">1/32W</text>
<text x="805.1" y="106.7">1/32W</text>
<text x="805.1" y="104.1">1%</text>
<text x="831.8" y="106.7">1/32W</text>
<text x="831.8" y="104.1">1%</text>
<text x="287.7" y="113">20%</text>
<text x="404.6" y="113">20%</text>
<text x="702.3" y="111.8">2</text>
<text x="704.8" y="110.5">01005</text>
<text x="726.4" y="111.8">2</text>
<text x="728.9" y="110.5">01005</text>
<text x="750.5" y="111.8">2</text>
<text x="753.1" y="110.5">01005</text>
<text x="775.9" y="111.8">2</text>
<text x="778.5" y="110.5">01005</text>
<text x="801.3" y="113">2</text>
<text x="805.1" y="111.8">01005</text>
<text x="805.1" y="109.2">MF</text>
<text x="828" y="113">2</text>
<text x="831.8" y="109.2">MF</text>
<text x="831.8" y="111.8">01005</text>
<text x="283.2" y="116.8">2</text>
<text x="287.7" y="117.9">CERM-X5R</text>
<text x="400" y="116.8">2</text>
<text x="404.6" y="117.9">X5R-CERM</text>
<text x="287.7" y="120.4">0402-9</text>
<text x="404.6" y="120.4">0201</text>
<text x="487.9" y="120.9">A20</text>
<text x="487.9" y="126">A22</text>
<text x="628.2" y="121.9">DDR0_RREF</text>
<text x="650.2" y="120.4">C21</text>
<text x="650.2" y="125.5">AP17</text>
<text x="487.9" y="131.1">B11</text>
<text x="628.2" y="127">DDR1_RREF</text>
<text x="650.2" y="130.6">V31</text>
<text x="487.9" y="136.1">B15</text>
<text x="570.5" y="137.2">FCMSP</text>
<text x="628.2" y="132.1">DDR2_RREF</text>
<text x="628.2" y="137.2">DDR3_RREF</text>
<text x="650.2" y="135.6">P5</text>
<text x="487.9" y="141.2">B23</text>
<text x="487.9" y="146.3">B25</text>
<text x="632.4" y="147.3">DDR0_ZQ</text>
<text x="650.2" y="145.8">B21</text>
<text x="371.8" y="153.7">20%</text>
<text x="399.7" y="153.7">20%</text>
<text x="425.1" y="153.7">20%</text>
<text x="487.7" y="151.4">D16</text>
<text x="499.6" y="152.4">VDDIO11_DDR0</text>
<text x="632.4" y="152.4">DDR3_ZQ</text>
<text x="650.2" y="150.9">P2</text>
<text x="370.8" y="158.8">CERM</text>
<text x="370.8" y="161.3">0402</text>
<text x="398.8" y="161.3">0402</text>
<text x="398.8" y="158.8">CERM</text>
<text x="424.2" y="158.8">CERM</text>
<text x="424.2" y="161.3">0402</text>
<text x="487.7" y="156.5">D20</text>
<text x="487.7" y="161.5">D22</text>
<text x="650.2" y="161">C18</text>
<text x="365.2" y="163.8">1</text>
<text x="379.7" y="163.8">3</text>
<text x="393.2" y="163.8">1</text>
<text x="407.6" y="163.8">3</text>
<text x="421.1" y="163.8">1</text>
<text x="435.6" y="163.8">3</text>
<text x="487.9" y="166.6">E15</text>
<text x="629.3" y="167.6">DDR1_RET*</text>
<text x="629.3" y="162.6">DDR0_RET*</text>
<text x="650.2" y="166.1">AP15</text>
<text x="370.3" y="174">2</text>
<text x="374.6" y="174">4</text>
<text x="398.2" y="174">2</text>
<text x="402.5" y="174">4</text>
<text x="426.2" y="174">2</text>
<text x="430.5" y="174">4</text>
<text x="487.9" y="171.7">E17</text>
<text x="629.3" y="172.7">DDR2_RET*</text>
<text x="650.2" y="171.2">Y31</text>
<text x="487.9" y="176.8">E19</text>
<text x="629.3" y="177.8">DDR3_RET*</text>
<text x="650.2" y="176.3">U4</text>
<text x="487.9" y="181.9">E21</text>
<text x="650.2" y="186.5">F19</text>
<text x="650.2" y="191.6">AK18</text>
<text x="485.6" y="194.6">AN19</text>
<text x="615.2" y="196.8">VDDIO11_PLL_DDR</text>
<text x="650.2" y="196.7">W26</text>
<text x="485.6" y="199.7">AR18</text>
<text x="650.2" y="201.7">P8</text>
<text x="485.6" y="204.7">AR21</text>
<text x="487.3" y="209.8">AR8</text>
<text x="485.9" y="214.9">AT13</text>
<text x="485.9" y="220">AT16</text>
<text x="191.1" y="225.1">AA15</text>
<text x="294.8" y="225">AC11</text>
<text x="485.2" y="225.1">AM14</text>
<text x="499.6" y="226.1">VDDIO11_DDR1</text>
<text x="191.1" y="230.1">AA21</text>
<text x="294.8" y="230.1">AC7</text>
<text x="485.2" y="230.1">AM16</text>
<text x="71.1" y="237.5">1</text>
<text x="191.1" y="235.2">AA25</text>
<text x="241.6" y="238.8">FCMSP</text>
<text x="294.8" y="235.2">AC9</text>
<text x="485.2" y="235.2">AM18</text>
<text x="650.2" y="239.8">D19</text>
<text x="75.6" y="245.1">20%</text>
<text x="191" y="245.4">AC15</text>
<text x="191.1" y="240.3">AB18</text>
<text x="263.1" y="245.1">VDD_CPU_SRAM</text>
<text x="294.8" y="240.3">AA13</text>
<text x="294.8" y="245.4">AG11</text>
<text x="485.2" y="240.3">AM20</text>
<text x="485.6" y="245.4">AR15</text>
<text x="650.2" y="244.9">AN17</text>
<text x="71.1" y="248.9">2</text>
<text x="75.6" y="249.9">CERM-X5R</text>
<text x="106.7" y="251.5">CERM</text>
<text x="107.6" y="246.4">20%</text>
<text x="133.3" y="251.5">CERM</text>
<text x="134.3" y="246.4">20%</text>
<text x="161.3" y="251.5">CERM</text>
<text x="162.2" y="246.4">20%</text>
<text x="191" y="250.5">AC21</text>
<text x="294.8" y="250.5">AG7</text>
<text x="323.8" y="251.5">CERM</text>
<text x="324.8" y="246.4">20%</text>
<text x="353" y="251.5">CERM</text>
<text x="354" y="246.4">20%</text>
<text x="382.2" y="251.5">CERM</text>
<text x="383.2" y="246.4">20%</text>
<text x="485.6" y="250.5">AN13</text>
<text x="614.5" y="250.2">VDDIO11_RET_DDR</text>
<text x="650.2" y="250">W31</text>
<text x="75.6" y="252.5">0402-9</text>
<text x="101.1" y="256.5">1</text>
<text x="106.7" y="254">0402</text>
<text x="115.5" y="256.5">3</text>
<text x="132.8" y="256.5">1</text>
<text x="133.3" y="254">0402</text>
<text x="144.7" y="256.5">3</text>
<text x="158.2" y="256.5">1</text>
<text x="161.3" y="254">0402</text>
<text x="172.7" y="256.5">3</text>
<text x="191" y="255.5">AC25</text>
<text x="294.8" y="255.5">AG9</text>
<text x="320.8" y="256.5">1</text>
<text x="323.8" y="254">0402</text>
<text x="335.2" y="256.5">3</text>
<text x="352.5" y="256.5">1</text>
<text x="353" y="254">0402</text>
<text x="364.4" y="256.5">3</text>
<text x="376.7" y="256.5">1</text>
<text x="382.2" y="254">0402</text>
<text x="391.1" y="256.5">3</text>
<text x="485.6" y="255.6">AN15</text>
<text x="650.2" y="255.1">T4</text>
<text x="191" y="260.6">AD14</text>
<text x="294.8" y="260.6">AK12</text>
<text x="106.1" y="266.7">2</text>
<text x="110.4" y="266.7">4</text>
<text x="135.4" y="266.7">2</text>
<text x="139.6" y="266.7">4</text>
<text x="160.8" y="266.7">2</text>
<text x="167.6" y="266.7">4</text>
<text x="191" y="265.7">AD18</text>
<text x="323.3" y="266.7">2</text>
<text x="330.2" y="266.7">4</text>
<text x="355.1" y="266.7">2</text>
<text x="359.4" y="266.7">4</text>
<text x="381.7" y="266.7">2</text>
<text x="386" y="266.7">4</text>
<text x="191.1" y="270.8">AE21</text>
<text x="191.1" y="275.9">AE25</text>
<text x="294.8" y="270.8">H12</text>
<text x="294.8" y="275.9">H18</text>
<text x="485.8" y="273.3">AB29</text>
<text x="619.8" y="274.3">DDR0_SYS_ALIVE</text>
<text x="650.2" y="272.8">C19</text>
<text x="191.3" y="280.9">AF18</text>
<text x="294.8" y="281">R21</text>
<text x="487.9" y="278.4">V29</text>
<text x="619.8" y="279.4">DDR1_SYS_ALIVE</text>
<text x="650.2" y="277.9">AP16</text>
<text x="190.8" y="286">AG15</text>
<text x="294.8" y="286.1">U15</text>
<text x="487.9" y="283.5">Y29</text>
<text x="619.8" y="284.5">DDR2_SYS_ALIVE</text>
<text x="650.2" y="283">W32</text>
<text x="190.8" y="291.1">AG21</text>
<text x="294.8" y="291.2">J15</text>
<text x="485.8" y="293.7">AB35</text>
<text x="487.9" y="288.6">Y35</text>
<text x="619.8" y="289.6">DDR3_SYS_ALIVE</text>
<text x="650.2" y="288">T3</text>
<text x="191" y="296.2">AH25</text>
<text x="294.8" y="296.3">J21</text>
<text x="485.4" y="298.7">AG34</text>
<text x="191" y="301.3">AH14</text>
<text x="294.8" y="301.3">J9</text>
<text x="487.3" y="303.8">M34</text>
<text x="499.6" y="304.8">VDDIO11_DDR2</text>
<text x="191" y="306.4">AH18</text>
<text x="191.7" y="311.4">AJ21</text>
<text x="294.8" y="306.4">K12</text>
<text x="294.8" y="311.5">K18</text>
<text x="327.3" y="309.9">20%</text>
<text x="354" y="309.9">20%</text>
<text x="383.2" y="309.9">20%</text>
<text x="487.7" y="308.9">R35</text>
<text x="191.1" y="316.5">AK16</text>
<text x="262.9" y="317.5">VDD_GPU_SRAM</text>
<text x="294.8" y="316.6">M10</text>
<text x="326.4" y="315">CERM</text>
<text x="326.4" y="317.5">0402</text>
<text x="353" y="315">CERM</text>
<text x="353" y="317.5">0402</text>
<text x="382.2" y="315">CERM</text>
<text x="382.2" y="317.5">0402</text>
<text x="488" y="314">T29</text>
<text x="193.4" y="321.6">F12</text>
<text x="294.8" y="321.7">M14</text>
<text x="321" y="321.3">1</text>
<text x="335.5" y="321.3">3</text>
<text x="352.5" y="320">1</text>
<text x="364.4" y="320">3</text>
<text x="376.7" y="320">1</text>
<text x="391.1" y="320">3</text>
<text x="488" y="319.1">T34</text>
<text x="192.9" y="326.7">G10</text>
<text x="294.8" y="326.7">M16</text>
<text x="485.8" y="324.1">AA30</text>
<text x="487.7" y="329.2">U30</text>
<text x="193.2" y="331.8">V18</text>
<text x="294.8" y="331.8">M20</text>
<text x="325.6" y="330.5">2</text>
<text x="331.2" y="330.5">4</text>
<text x="355.1" y="330.2">2</text>
<text x="359.4" y="330.2">4</text>
<text x="381.7" y="330.2">2</text>
<text x="386" y="330.2">4</text>
<text x="485.6" y="334.3">AC30</text>
<text x="191.5" y="336.8">AL17</text>
<text x="193.8" y="341.9">J25</text>
<text x="294.8" y="336.9">P18</text>
<text x="294.8" y="342">R11</text>
<text x="193.6" y="347">L25</text>
<text x="294.8" y="347.1">R13</text>
<text x="193.1" y="352.1">N25</text>
<text x="204.4" y="353.1">VDD_FIXED</text>
<text x="294.8" y="352.1">U13</text>
<text x="487.5" y="352.1">AA1</text>
<text x="193.1" y="357.2">R25</text>
<text x="294.8" y="357.2">V10</text>
<text x="487.3" y="357.2">AC2</text>
<text x="194.8" y="362.3">R7</text>
<text x="294.8" y="362.3">M22</text>
<text x="489.6" y="362.3">V6</text>
<text x="192.7" y="367.3">AN6</text>
<text x="488.7" y="367.3">W2</text>
<text x="192.4" y="377.5">W15</text>
<text x="193.1" y="372.4">U25</text>
<text x="489.1" y="377.5">M2</text>
<text x="489.4" y="372.4">H2</text>
<text x="192.4" y="382.6">W21</text>
<text x="489.4" y="382.6">U5</text>
<text x="499.6" y="383.5">VDDIO11_DDR3</text>
<text x="192.4" y="387.7">W25</text>
<text x="489.6" y="387.7">P6</text>
<text x="193.2" y="392.7">Y18</text>
<text x="489.8" y="392.7">T6</text>
<text x="193.4" y="397.8">F21</text>
<text x="489.4" y="397.8">U1</text>
<text x="191.1" y="408">AB28</text>
<text x="193.4" y="402.9">F26</text>
<text x="489.4" y="402.9">N5</text>
<text x="489.4" y="408">R5</text>
<text x="191" y="413.1">AC27</text>
<text x="488.7" y="413.1">W5</text>
<text x="192.9" y="418.1">G18</text>
<text x="191.1" y="423.2">AK20</text>
<text x="193.4" y="428.3">F16</text>
<text x="193.1" y="433.4">R16</text>
<text x="195" y="443.6">V7</text>
<text x="195.2" y="438.5">T8</text>
<text x="193.1" y="448.6">U19</text>
<text x="192.4" y="453.7">W27</text>
<text x="193.1" y="458.8">U27</text>
<text x="193.1" y="463.9">AF4</text>
<text x="191.3" y="469">AF27</text>
<text x="193.1" y="474">U21</text>
<text x="191" y="502">AH29</text>
<text x="158.7" y="509.3">1</text>
<text x="191" y="507.1">AD29</text>
<text x="204.4" y="508">VDD_LOW</text>
<text x="191.3" y="512.2">AF29</text>
<text x="158.7" y="520.7">2</text>
<text x="163.3" y="521.7">X5R</text>
<text x="163.3" y="516.9">20%</text>
<text x="163.3" y="524.3">0201-1</text>
</g>
<g font-size="3.1">
<text x="312.4" y="105.4">1</text>
<text x="341.6" y="105.4">1</text>
<text x="370.8" y="105.4">1</text>
<text x="429.2" y="105.4">1</text>
<text x="316.9" y="113">20%</text>
<text x="346.2" y="113">20%</text>
<text x="375.4" y="113">20%</text>
<text x="433.8" y="113">20%</text>
<text x="312.4" y="116.8">2</text>
<text x="316.9" y="117.9">X5R-CERM</text>
<text x="341.6" y="116.8">2</text>
<text x="346.2" y="117.9">X5R-CERM</text>
<text x="370.8" y="116.8">2</text>
<text x="375.4" y="117.9">X5R-CERM</text>
<text x="429.2" y="116.8">2</text>
<text x="433.8" y="117.9">X5R-CERM</text>
<text x="316.9" y="120.4">0201</text>
<text x="346.2" y="120.4">0201</text>
<text x="375.4" y="120.4">0201</text>
<text x="433.8" y="120.4">0201</text>
<text x="741.4" y="186.7">1</text>
<text x="769.6" y="186.7">2</text>
<text x="673" y="196.8">1</text>
<text x="751.7" y="192">01005</text>
<text x="673" y="208.3">2</text>
<text x="677.6" y="209.3">X5R</text>
<text x="677.6" y="204.5">20%</text>
<text x="677.6" y="211.8">01005-1</text>
<text x="407.6" y="237.5">1</text>
<text x="412.2" y="245.1">20%</text>
<text x="407.6" y="248.9">2</text>
<text x="412.2" y="249.9">X5R-CERM</text>
<text x="412.2" y="252.5">0201</text>
<text x="407.6" y="301">1</text>
<text x="412.2" y="308.6">20%</text>
<text x="407.6" y="312.4">2</text>
<text x="412.2" y="313.4">X5R-CERM</text>
<text x="412.2" y="316">0201</text>
</g>
<g font-size="2.9">
<text x="704.8" y="113">ROOM=SOC</text>
<text x="728.9" y="113">ROOM=SOC</text>
<text x="753.1" y="113">ROOM=SOC</text>
<text x="778.5" y="113">ROOM=SOC</text>
<text x="805.1" y="114.3">ROOM=SOC</text>
<text x="831.8" y="114.3">ROOM=SOC</text>
<text x="288.2" y="123.2">ROOM=SOC</text>
<text x="316.2" y="123.2">ROOM=SOC</text>
<text x="345.4" y="123.2">ROOM=SOC</text>
<text x="374.6" y="123.2">ROOM=SOC</text>
<text x="405.1" y="123.2">ROOM=SOC</text>
<text x="433" y="123.2">ROOM=SOC</text>
<text x="367" y="141">ROOM=SOC</text>
<text x="394.9" y="141">ROOM=SOC</text>
<text x="422.9" y="141">ROOM=SOC</text>
<text x="567.1" y="147.3">SYM 11 OF 14</text>
<text x="568.9" y="154.9">ROOM=SOC</text>
<text x="749.2" y="195.6">ROOM=SOC</text>
<text x="678.1" y="214.6">ROOM=SOC</text>
<text x="102.8" y="233.7">ROOM=SOC</text>
<text x="130.8" y="233.7">ROOM=SOC</text>
<text x="160" y="233.7">ROOM=SOC</text>
<text x="322.5" y="233.7">ROOM=SOC</text>
<text x="350.5" y="233.7">ROOM=SOC</text>
<text x="378.4" y="233.7">ROOM=SOC</text>
<text x="235.4" y="251.5">SYM 10 OF 14</text>
<text x="76.1" y="255.3">ROOM=SOC</text>
<text x="237.4" y="256.5">ROOM=SOC</text>
<text x="411.4" y="255.3">ROOM=SOC</text>
<text x="322.5" y="297.2">ROOM=SOC</text>
<text x="350.5" y="297.2">ROOM=SOC</text>
<text x="378.4" y="297.2">ROOM=SOC</text>
<text x="411.4" y="318.8">ROOM=SOC</text>
<text x="163.8" y="527.1">ROOM=SOC</text>
</g>
<g font-size="2.6">
<text x="287.7" y="115.3">6.3V</text>
<text x="316.9" y="115.3">6.3V</text>
<text x="346.2" y="115.3">6.3V</text>
<text x="375.4" y="115.3">6.3V</text>
<text x="404.6" y="115.3">6.3V</text>
<text x="433.8" y="115.3">6.3V</text>
<text x="373.2" y="156.2">4V</text>
<text x="401.2" y="156.2">4V</text>
<text x="425.2" y="156.2">6.3V</text>
<text x="675.6" y="191.8">VOLTAGE=1.1V</text>
<text x="677.6" y="206.8">6.3V</text>
<text x="75.6" y="247.4">6.3V</text>
<text x="109.1" y="248.9">4V</text>
<text x="135.7" y="248.9">4V</text>
<text x="162.3" y="248.9">6.3V</text>
<text x="324.9" y="248.9">6.3V</text>
<text x="355.5" y="248.9">4V</text>
<text x="384.7" y="248.9">4V</text>
<text x="412.2" y="247.4">6.3V</text>
<text x="412.2" y="310.9">6.3V</text>
<text x="328.8" y="312.4">4V</text>
<text x="355.5" y="312.4">4V</text>
<text x="384.7" y="312.4">4V</text>
<text x="163.3" y="519.2">6.3V</text>
</g>
<g font-size="2.3">
<text x="653.7" y="86.4">14</text>
<text x="658.3" y="86.4">11</text>
<text x="269.9" y="96.5">14</text>
<text x="274.5" y="96.5">11</text>
<text x="752" y="162.6">9</text>
<text x="755.1" y="162.6">16</text>
<text x="813" y="188">11</text>
<text x="817.6" y="188">14</text>
<text x="27.4" y="226.1">14</text>
<text x="32" y="226.1">7</text>
<text x="35" y="226.1">6</text>
<text x="449.8" y="226.1">14</text>
<text x="707.6" y="241.3">12</text>
<text x="712.2" y="241.3">14</text>
<text x="716.7" y="241.3">15</text>
<text x="707.6" y="274.3">13</text>
<text x="712.2" y="274.3">16</text>
<text x="716.7" y="274.3">17</text>
<text x="449.8" y="289.6">14</text>
<text x="117.3" y="502.9">15</text>
</g>
</svg>
